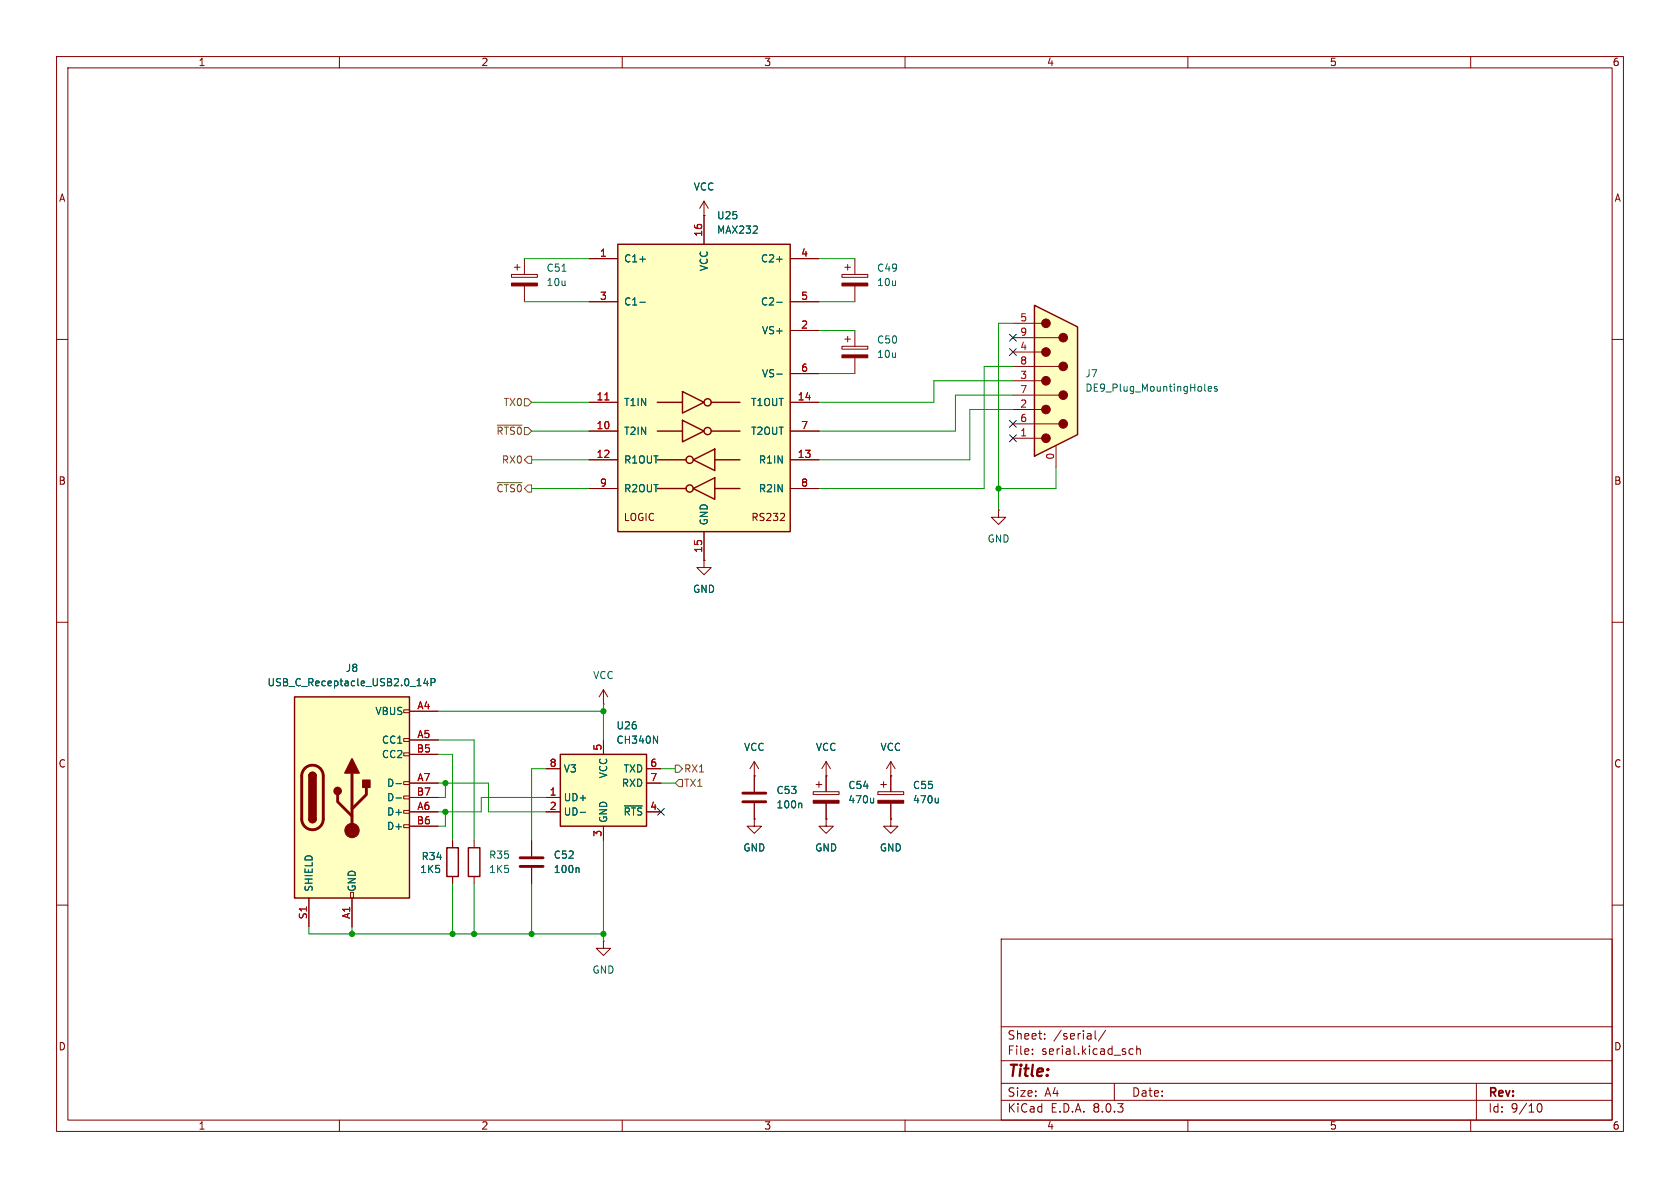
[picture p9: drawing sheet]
<svg xmlns="http://www.w3.org/2000/svg" width="297mm" height="210mm" viewBox="0 0 297 210" stroke-linecap="round" stroke-linejoin="round" font-family="sans-serif">
<g fill="none" stroke="#840000" stroke-width=".18">
<path d="M10 10h277v190h-277zM12 12h273v186h-273zM60 10v2M110 10v2M160 10v2M210 10v2M260 10v2M10 60h2M90.4 48.5h4.6v.5h-4.6zM90.9 47.2h1M91.4 46.7v1.1M92.7 45.7v2.8"/>
<path d="M92.7 50.5v2.8M285 60h2M10 110h2M285 110h2M10 160h2M94 148.6v2.8M94 153.4v2.8M285 160h2M177 166h108v32h-108zM60 198v2M110 198v2M160 198v2"/>
<path d="M177 194.5h108M177 191.5h108M177 187.5h108M177 181.5h108M182.5 186.3v.1M182.5 185.5v.1M184.7 183.6v.1M184.7 182.8v.1M193.6 182.2v1.3l.2 .2M195.5 182.1l-1.3 2M197 191.5v3M200.3 185.5l-.4-.1-.3 .3v.4l.1 .2h.6"/>
<path d="M201 185.5l.2-.1 .3 .1 .1 .9M201 184.9v1.5M210 198v2M260 198v2M261 191.5v6.5M271.7 195.7l.2-.5 .2-.1a.8 .8 0 0 1 .5 .7 .8 .8 0 0 1-.5 .8l-.2-.1-.2-.5"/>
</g>
<path d="M91.9 153.2h4.1M91.9 151.6h4.1" fill="none" stroke="#840000" stroke-width=".51"/>
<path d="M99.4 48h.7M102.2 153.4l.2 .2v.6" fill="none" stroke="#006464" stroke-width=".18"/>
<path d="M90.4 50h4.6v.5h-4.6z" fill="#840000" stroke="#840000" stroke-width=".18"/>
<path d="M182.9 54l7.6 3.8v19l-7.6 3.8z" fill="#ffffc2"/>
<g fill="#840000" stroke="#840000" stroke-width=".18">
<circle cx="184.9" cy="77.5" r=".76"/>
<circle cx="184.9" cy="72.4" r=".76"/>
<circle cx="184.9" cy="67.3" r=".76"/>
<circle cx="184.9" cy="62.2" r=".76"/>
<circle cx="184.9" cy="57.1" r=".76"/>
<circle cx="188" cy="74.9" r=".76"/>
<circle cx="188" cy="69.8" r=".76"/>
<circle cx="188" cy="64.8" r=".76"/>
<circle cx="188" cy="59.7" r=".76"/>
</g>
<g fill="none" stroke="#840000" stroke-width=".18">
<path d="M179.1 59.7h8.1M179.1 57.2h5M179.1 77.5h5M179.1 74.9h8.1M179.1 72.4h5M179.1 69.9h8.1M179.1 67.3h5M179.1 64.8h8.1M179.1 62.2h5M186.7 78.7v3.9M146 137.2h.1M146 134.6l-.7 1.3"/>
<path d="M146 134.6v2.6M146 134.6l.8 1.3M80 148.6v1.3M80 154.9v1.3M146 144.8v1.3h1.3l-1.3 1.2-1.2-1.2h1.2M146 144.8h.1"/>
</g>
<path d="M182.9 54l7.6 3.8v19l-7.6 3.8zM79 149.9h2v5h-2z" fill="none" stroke="#840000" stroke-width=".25"/>
<path d="M213 69.1l.2 .1M213.6 68.7l.6-.1-.1-.2-.3-.1-.2 .2 .1 .6h.4M215.2 68.4l-.3-.1-.2 .2v.2l.5 .1v.3h-.5" fill="none" stroke="#006464" stroke-width=".18"/>
<path d="M52.1 123.2h20.3v35.6h-20.3z" fill="#ffffc2"/>
<g fill="none" stroke="#840000" stroke-width=".18">
<path d="M71.4 138.2h1v.5h-1zM71.4 133.1h1v.5h-1zM71.4 130.6h1v.5h-1zM71.4 125.5h1v.5h-1zM72.4 125.7h5.1M72.4 130.8h5.1M72.4 138.4h5.1M72.4 133.4h5.1M133.3 137.2h.1M133.3 134.6v5.4M133.3 134.6l-.7 1.3M133.3 134.6l.8 1.3"/>
<path d="M54.6 158.8v5M62 157.7h.5v1.1h-.5zM62.2 158.8v5M71.4 145.8h1v.5h-1zM71.4 143.3h1v.5h-1zM71.4 140.7h1v.5h-1zM72.4 143.5h5.1M72.4 146.1h5.1M72.4 141h5.1M83.8 148.6v1.3M83.8 154.9v1.3M133.3 144.8v1.3h1.3l-1.3 1.2-1.2-1.2h1.2"/>
<path d="M133.3 144.8h.1M133.3 142v2.8"/>
</g>
<path d="M52.1 123.2h20.3v35.6h-20.3zM54.6 137.2a.64 .64 0 0 1 .6-.7 .64 .64 0 0 1 .7 .7M54.6 144.8a.64 .64 0 0 0 .6 .6 .64 .64 0 0 0 .7-.6M82.8 149.9h2v5h-2z" fill="none" stroke="#840000" stroke-width=".25"/>
<path d="M53.9 135.8a1.9 1.9 0 0 1 2.1-.4 1.9 1.9 0 0 1 1.1 1.8v7.6a1.91 1.91 0 0 1-1.9 1.9 1.91 1.91 0 0 1-1.9-1.9v-7.8l.2-.6zM62.2 136.7v10.1M64.8 139.2v1.3l-2.6 2.5M59.7 140.5v1.2l2.5 2.6M131.3 141.7h4.1M131.3 140.2h4.1" fill="none" stroke="#840000" stroke-width=".51"/>
<g fill="#840000" stroke="#840000" stroke-width=".25">
<path d="M54.6 144.8h1.3a.64 .64 0 0 1-.7 .6 .64 .64 0 0 1-.6-.6z"/>
<path d="M54.6 137.2h1.3v7.6h-1.3z"/>
<path d="M54.8 136.7a.64 .64 0 0 1 .7-.1 .64 .64 0 0 1 .4 .6h-1.3z"/>
<path d="M62.2 134.1l1.3 2.6h-2.5z"/>
<path d="M64.1 137.9h1.3v1.3h-1.3z"/>
<circle cx="59.7" cy="139.8" r=".63"/>
</g>
<circle cx="62.2" cy="146.8" r="1.27" fill="#840000" stroke="#840000" stroke-width=".18"/>
<path d="M75.2 119.9l-.3 .9h.8M70 138.5h1M75.5 120.4v.8M76.2 120.6h.6l.1-.2v-.3l-.7-.1v1.2M70 141.1h1M141.6 142l.1 .2v.6" fill="none" stroke="#006464" stroke-width=".18"/>
<path d="M109.2 43.2h30.5v50.8h-30.5z" fill="#ffffc2"/>
<g fill="none" stroke="#840000" stroke-width=".25">
<path d="M109.2 43.2h30.5v50.8h-30.5zM116.2 76.2h4.4M116.2 71.1h4.4M120.6 74.3l3.9 1.9-3.9 1.9zM120.6 69.2l3.9 1.9-3.9 1.9zM125.7 76.2h5.1M125.7 71.1h5.1M116.2 86.4h5.1M116.2 81.3h5.1M122.6 86.4l3.8-1.9v3.8zM122.6 81.3l3.8-1.9v3.8zM126.4 86.4h4.4"/>
<path d="M126.4 81.3h4.4"/>
<circle cx="125.1" cy="76.2" r=".63"/>
<circle cx="125.1" cy="71.1" r=".63"/>
<circle cx="121.9" cy="81.3" r=".63"/>
<circle cx="121.9" cy="86.4" r=".63"/>
</g>
<g fill="none" stroke="#840000" stroke-width=".18">
<path d="M124.5 38.1h.1M124.5 35.6v7.6M124.5 35.6l-.8 1.2M124.5 35.6l.7 1.2M104.1 45.7h5.1M104.1 53.3h5.1M139.7 45.7h5.1M139.7 58.4h5.1M139.7 53.3h5.1M104.1 76.2h5.1M104.1 71.1h5.1M139.7 76.2h5.1"/>
<path d="M139.7 71.1h5.1M139.7 66h5.1M104.1 81.3h5.1M104.1 86.4h5.1M124.5 94v5.1M137.9 92h.8M138.6 90.9v.4M139.7 81.3h5.1M139.7 86.4h5.1M176.5 90.2v1.2h1.3l-1.3 1.3-1.2-1.3h1.2M176.5 90.2h.1M143.8 140h4.5v.5h-4.5z"/>
<path d="M144.3 138.7h1M144.8 138.2v1M146 137.2v2.8M155.2 140h4.6v.5h-4.6zM155.7 138.7h1M156.2 138.2v1M157.5 137.2h.1M157.5 134.6l-.8 1.3M157.5 134.6v5.4M157.5 134.6l.7 1.3M146 142v2.8M157.5 144.8v1.3h1.2l-1.2 1.2-1.3-1.2h1.3"/>
<path d="M157.5 144.8h.1M157.5 142v2.8"/>
</g>
<path d="M113.1 45.8h1M113.1 53.4h1M137.3 45.8h1M137.3 53.4h1M137.3 66.1h1M154.4 141.1v.8M154.4 141.8l-.1 .1M165.9 141.1v.8M165.9 141.8l-.2 .1" fill="none" stroke="#006464" stroke-width=".18"/>
<path d="M106.9 70.7h.7" fill="none" stroke="#a90000" stroke-width=".18"/>
<g fill="#840000" stroke="#840000" stroke-width=".18">
<path d="M143.8 141.5h4.5v.5h-4.5z"/>
<path d="M155.2 141.5h4.6v.5h-4.6z"/>
</g>
<path d="M99.1 133.4h15.2v12.7h-15.2z" fill="#ffffc2"/>
<path d="M99.1 133.4h15.2v12.7h-15.2z" fill="none" stroke="#840000" stroke-width=".25"/>
<g fill="none" stroke="#840000" stroke-width=".18">
<path d="M124.5 38.1h.1M124.5 38.1v5.1M104.1 45.7h5.1M104.1 53.3h5.1M139.7 45.7h5.1M139.7 58.4h5.1M139.7 53.3h5.1M148.8 48.5h4.6v.5h-4.6zM149.4 47.2h1M149.4 59.9h1M149.9 46.7v1.1M149.9 59.4v1.1"/>
<path d="M151.1 45.7v2.8M151.1 50.5v2.8M151.1 58.4v2.8M104.1 76.2h5.1M104.1 71.1h5.1M139.7 76.2h5.1M139.7 71.1h5.1M139.7 66h5.1M148.8 61.2h4.6v.5h-4.6zM151.1 63.2v2.8M104.1 81.3h5.1M104.1 86.4h5.1"/>
<path d="M124.5 99.1v1.2h1.2l-1.2 1.3-1.3-1.3h1.3M124.5 99.1h.1M124.5 94v5.1M139.7 81.3h5.1M139.7 86.4h5.1M72.4 138.4h5.1M72.4 125.7h5.1M72.4 130.8h5.1M72.4 133.4h5.1M96.5 135.9h2.6M106.7 124.5h.1M106.7 121.9v2.6"/>
<path d="M106.7 130.8v2.6M106.7 121.9l-.8 1.3M106.7 121.9l.7 1.3M114.3 135.9h2.5M114.3 138.4h2.5M133.3 137.2h.1M133.3 137.2v2.8M146 137.2h.1M146 137.2v2.8M157.5 137.2h.1M157.5 137.2v2.8M54.6 158.8v5"/>
<path d="M62.2 158.8v5M72.4 141h5.1M72.4 143.5h5.1M72.4 146.1h5.1M80 148.6v1.3M80 154.9v1.3M94 148.6v2.8M94 153.4v2.8M96.5 141h2.6M96.5 143.5h2.6M106.7 146.1v2.5M114.3 143.5h2.5"/>
<path d="M133.3 144.8h.1M133.3 142v2.8M146 144.8h.1M146 142v2.8M157.5 144.8h.1M157.5 142v2.8M106.7 166.4v1.2h1.2l-1.2 1.3-1.3-1.3h1.3M106.7 166.4h.1"/>
</g>
<g fill="none" stroke="#006464" stroke-width=".18">
<path d="M113.1 45.8h1M113.1 53.4h1M137.3 45.8h1M137.3 53.4h1M137.3 66.1h1M75.2 119.9l-.3 .9h.8M70 138.5h1M75.5 120.4v.8M76.2 120.6h.6l.1-.2v-.3l-.7-.1v1.2M115.5 130.1l.7 1.3v-1.3M70 141.1h1M102.2 153.4l.2 .2v.6"/>
<path d="M102.6 143.6h.9M110.4 142.5h3.2M141.6 142l.1 .2v.6M154.4 141.1v.8M154.4 141.8l-.1 .1M165.9 141.1v.8M165.9 141.8l-.2 .1"/>
</g>
<g fill="#840000" stroke="#840000" stroke-width=".18">
<path d="M148.8 50h4.6v.5h-4.6z"/>
<path d="M148.8 62.7h4.6v.5h-4.6z"/>
</g>
<path d="M87.9 75.2h4.4M92.7 70.5h.6l.7 .6-.7 .7h-.6zM87.9 85.3h4.4M93.3 80.6h.7v1.3h-.7l-.6-.6zM119.4 135.3h.6l.6 .6-.6 .6h-.6zM120 137.8h.6v1.3h-.6l-.6-.7z" fill="none" stroke="#725600" stroke-width=".18"/>
<g fill="none" stroke="#009600" stroke-width=".18">
<path d="M92.7 53.3h11.4M92.7 45.7h11.4M144.8 53.3h6.3M144.8 45.7h6.3M144.8 58.4h6.3M179.1 57.2h-2.6v33M94 71.1h10.1M94 76.2h10.1M144.8 66h6.3M179.1 67.3h-14v3.8h-20.3M179.1 69.9h-10.2v6.3h-24.1M179.1 72.4h-7.7v8.9h-26.6"/>
<path d="M179.1 64.8h-5.1v21.6h-29.2M94 81.3h10.1M94 86.4h10.1M186.7 82.6v3.8h-10.2M77.5 138.4h8.9v5.1h10.1M77.5 130.8h6.3v17.8M77.5 133.4h2.5v15.2M77.5 125.7h29.2M78.7 138.4v2.6h-1.2M96.5 135.9h-2.5v12.7M106.7 124.5v6.3M116.8 138.4h2.6"/>
<path d="M116.8 135.9h2.6M78.7 143.5v2.6h-1.2M80 156.2v8.9M83.8 156.2v8.9M94 156.2v8.9M96.5 141h-11.4v2.5h-7.6M106.7 148.6v17.8M54.6 163.8v1.3h52.1M62.2 163.8v1.3"/>
</g>
<path d="M178.5 59.1l1.2 1.2M179.7 59.1l-1.2 1.2M178.5 61.6l1.2 1.2M178.5 74.3l1.2 1.2M178.5 76.9l1.2 1.2M179.7 61.6l-1.2 1.2M179.7 74.3l-1.2 1.2M179.7 76.9l-1.2 1.2M116.2 142.9l1.2 1.2M117.4 142.9l-1.2 1.2" fill="none" stroke="#000084" stroke-width=".18"/>
<path d="M106.9 70.7h.7" fill="none" stroke="#a90000" stroke-width=".18"/>
<g fill="#009600" stroke="#009600" stroke-width=".18">
<circle cx="106.7" cy="165.1" r=".46"/>
<circle cx="94" cy="165.1" r=".46"/>
<circle cx="176.5" cy="86.4" r=".46"/>
<circle cx="106.7" cy="125.7" r=".46"/>
<circle cx="83.8" cy="165.1" r=".46"/>
<circle cx="78.7" cy="143.5" r=".46"/>
<circle cx="62.2" cy="165.1" r=".46"/>
<circle cx="80" cy="165.1" r=".46"/>
<circle cx="78.7" cy="138.4" r=".46"/>
</g>
<text font-size="2.8" fill="#840000" x="178" y="190.9">Title:</text>
<g font-size="2.1" fill="#840000">
<text x="178" y="184">Sheet:</text>
<text x="186.2" y="184">/serial/</text>
<text x="178" y="186.7">File:</text>
<text x="184.1" y="186.7">serial.kicad_sch</text>
<text x="178" y="196.9">KiCad</text>
<text x="178" y="194.1">Size:</text>
<text x="184.7" y="194.1">A4</text>
<text x="185.7" y="196.9">E.D.A.</text>
<text x="193.3" y="196.9">8.0.3</text>
<text x="200" y="194.1">Date:</text>
<text x="263" y="194.3">Rev:</text>
<text x="263" y="196.9">Id:</text>
<text x="267.1" y="196.9">9/10</text>
</g>
<g font-size="1.8" fill="#840000">
<text x="35" y="11.9">1</text>
<text x="85" y="11.9">2</text>
<text x="135" y="11.9">3</text>
<text x="185" y="11.9">4</text>
<text x="235" y="11.9">5</text>
<text x="285" y="11.9">6</text>
<text x="10.3" y="35.9">A</text>
<text x="285.3" y="35.9">A</text>
<text x="10.3" y="85.9">B</text>
<text x="285.3" y="85.9">B</text>
<text x="110.2" y="92.3">LOGIC</text>
<text x="132.7" y="92.3">RS232</text>
<text x="10.3" y="135.9">C</text>
<text x="285.3" y="135.9">C</text>
<text x="10.3" y="185.9">D</text>
<text x="285.3" y="185.9">D</text>
<text x="35" y="199.9">1</text>
<text x="85" y="199.9">2</text>
<text x="135" y="199.9">3</text>
<text x="185" y="199.9">4</text>
<text x="235" y="199.9">5</text>
<text x="285" y="199.9">6</text>
</g>
<g font-size="1.8" fill="#006464">
<text x="122.5" y="33.9">VCC</text>
<text x="126.7" y="39">U25</text>
<text x="126.7" y="41.5">MAX232</text>
<text x="110.2" y="46.6">C1+</text>
<text x="134.4" y="46.6">C2+</text>
<text x="96.5" y="48.2">C51</text>
<text x="96.5" y="50.8">10u</text>
<text x="125.3" y="48" transform="rotate(-90 125.3 48)">VCC</text>
<text x="154.9" y="48.2">C49</text>
<text x="154.9" y="50.8">10u</text>
<text x="110.2" y="54.2">C1-</text>
<text x="134.4" y="54.2">C2-</text>
<text x="134.6" y="59.3">VS+</text>
<text x="154.9" y="60.9">C50</text>
<text x="154.9" y="63.5">10u</text>
<text x="110.2" y="72">T1IN</text>
<text x="132.7" y="72">T1OUT</text>
<text x="134.6" y="66.9">VS-</text>
<text x="191.8" y="66.9">J7</text>
<text x="191.8" y="69.4">DE9_Plug_MountingHoles</text>
<text x="110.2" y="77.1">T2IN</text>
<text x="132.7" y="77.1">T2OUT</text>
<text x="110.2" y="82.1">R1OUT</text>
<text x="134.1" y="82.1">R1IN</text>
<text x="110.2" y="87.2">R2OUT</text>
<text x="134.1" y="87.2">R2IN</text>
<text x="125.3" y="93" transform="rotate(-90 125.3 93)">GND</text>
<text x="174.5" y="96.1">GND</text>
<text x="122.4" y="105">GND</text>
<text x="61" y="119">J8</text>
<text x="47.2" y="121.5">USB_C_Receptacle_USB2.0_14P</text>
<text x="104.8" y="120.2">VCC</text>
<text x="66.3" y="126.6">VBUS</text>
<text x="67.4" y="131.7">CC1</text>
<text x="108.9" y="129.1">U26</text>
<text x="108.9" y="131.7">CH340N</text>
<text x="67.4" y="134.2">CC2</text>
<text x="99.6" y="136.8">V3</text>
<text x="107.5" y="137.7" transform="rotate(-90 107.5 137.7)">VCC</text>
<text x="110.1" y="136.8">TXD</text>
<text x="131.4" y="132.9">VCC</text>
<text x="144.1" y="132.9">VCC</text>
<text x="155.6" y="132.9">VCC</text>
<text x="68.3" y="139.3">D-</text>
<text x="68.3" y="141.8">D-</text>
<text x="99.6" y="141.8">UD+</text>
<text x="109.8" y="139.3">RXD</text>
<text x="137.2" y="143.1">100n</text>
<text x="137.2" y="140.6">C53</text>
<text x="149.9" y="142.2">470u</text>
<text x="149.9" y="139.7">C54</text>
<text x="161.3" y="142.2">470u</text>
<text x="161.3" y="139.7">C55</text>
<text x="68.3" y="144.4">D+</text>
<text x="68.3" y="146.9">D+</text>
<text x="99.6" y="144.4">UD-</text>
<text x="107.5" y="145.5" transform="rotate(-90 107.5 145.5)">GND</text>
<text x="110.1" y="144.4">~{RTS}</text>
<text x="74.2" y="154.5">1K5</text>
<text x="74.4" y="152.2">R34</text>
<text x="86.4" y="152">R35</text>
<text x="86.4" y="154.5">1K5</text>
<text x="97.8" y="154.5">100n</text>
<text x="97.8" y="152">C52</text>
<text x="131.3" y="150.7">GND</text>
<text x="144" y="150.7">GND</text>
<text x="155.4" y="150.7">GND</text>
<text x="55.5" y="157.7" transform="rotate(-90 55.5 157.7)">SHIELD</text>
<text x="63.1" y="157.7" transform="rotate(-90 63.1 157.7)">GND</text>
<text x="104.6" y="172.3">GND</text>
</g>
<g font-size="1.8" fill="#a90000">
<text x="124.2" y="42" transform="rotate(-90 124.2 42)">16</text>
<text x="106" y="45.5">1</text>
<text x="141.5" y="45.5">4</text>
<text x="106" y="53.1">3</text>
<text x="141.5" y="53.1">5</text>
<text x="141.5" y="58.2">2</text>
<text x="180.3" y="56.9">5</text>
<text x="180.3" y="59.4">9</text>
<text x="141.5" y="65.8">6</text>
<text x="180.3" y="62">4</text>
<text x="180.3" y="64.5">8</text>
<text x="105.4" y="70.9">11</text>
<text x="140.9" y="70.9">14</text>
<text x="180.3" y="67.1">3</text>
<text x="180.3" y="69.6">7</text>
<text x="105.4" y="75.9">10</text>
<text x="141.5" y="75.9">7</text>
<text x="180.3" y="77.2">1</text>
<text x="180.3" y="72.1">2</text>
<text x="180.3" y="74.7">6</text>
<text x="105.4" y="81">12</text>
<text x="140.9" y="81">13</text>
<text x="186.4" y="81.4" transform="rotate(-90 186.4 81.4)">0</text>
<text x="106" y="86.1">9</text>
<text x="141.5" y="86.1">8</text>
<text x="124.2" y="97.8" transform="rotate(-90 124.2 97.8)">15</text>
<text x="73.7" y="125.5">A4</text>
<text x="73.7" y="130.6">A5</text>
<text x="73.6" y="133.1">B5</text>
<text x="97.1" y="135.6">8</text>
<text x="106.4" y="132.8" transform="rotate(-90 106.4 132.8)">5</text>
<text x="114.9" y="135.6">6</text>
<text x="73.6" y="140.7">B7</text>
<text x="73.7" y="143.3">A6</text>
<text x="73.7" y="138.2">A7</text>
<text x="97.1" y="140.7">1</text>
<text x="97.1" y="143.3">2</text>
<text x="114.9" y="143.3">4</text>
<text x="114.9" y="138.2">7</text>
<text x="73.6" y="145.8">B6</text>
<text x="106.4" y="148" transform="rotate(-90 106.4 148)">3</text>
<text x="54.4" y="162.6" transform="rotate(-90 54.4 162.6)">S1</text>
<text x="62" y="162.5" transform="rotate(-90 62 162.5)">A1</text>
</g>
<g font-size="1.8" fill="#725600">
<text x="88.9" y="72">TX0</text>
<text x="87.7" y="77.1">~{RTS0}</text>
<text x="88.6" y="82.1">RX0</text>
<text x="87.7" y="87.2">~{CTS0}</text>
<text x="120.8" y="136.8">RX1</text>
<text x="120.8" y="139.3">TX1</text>
</g>
</svg>
